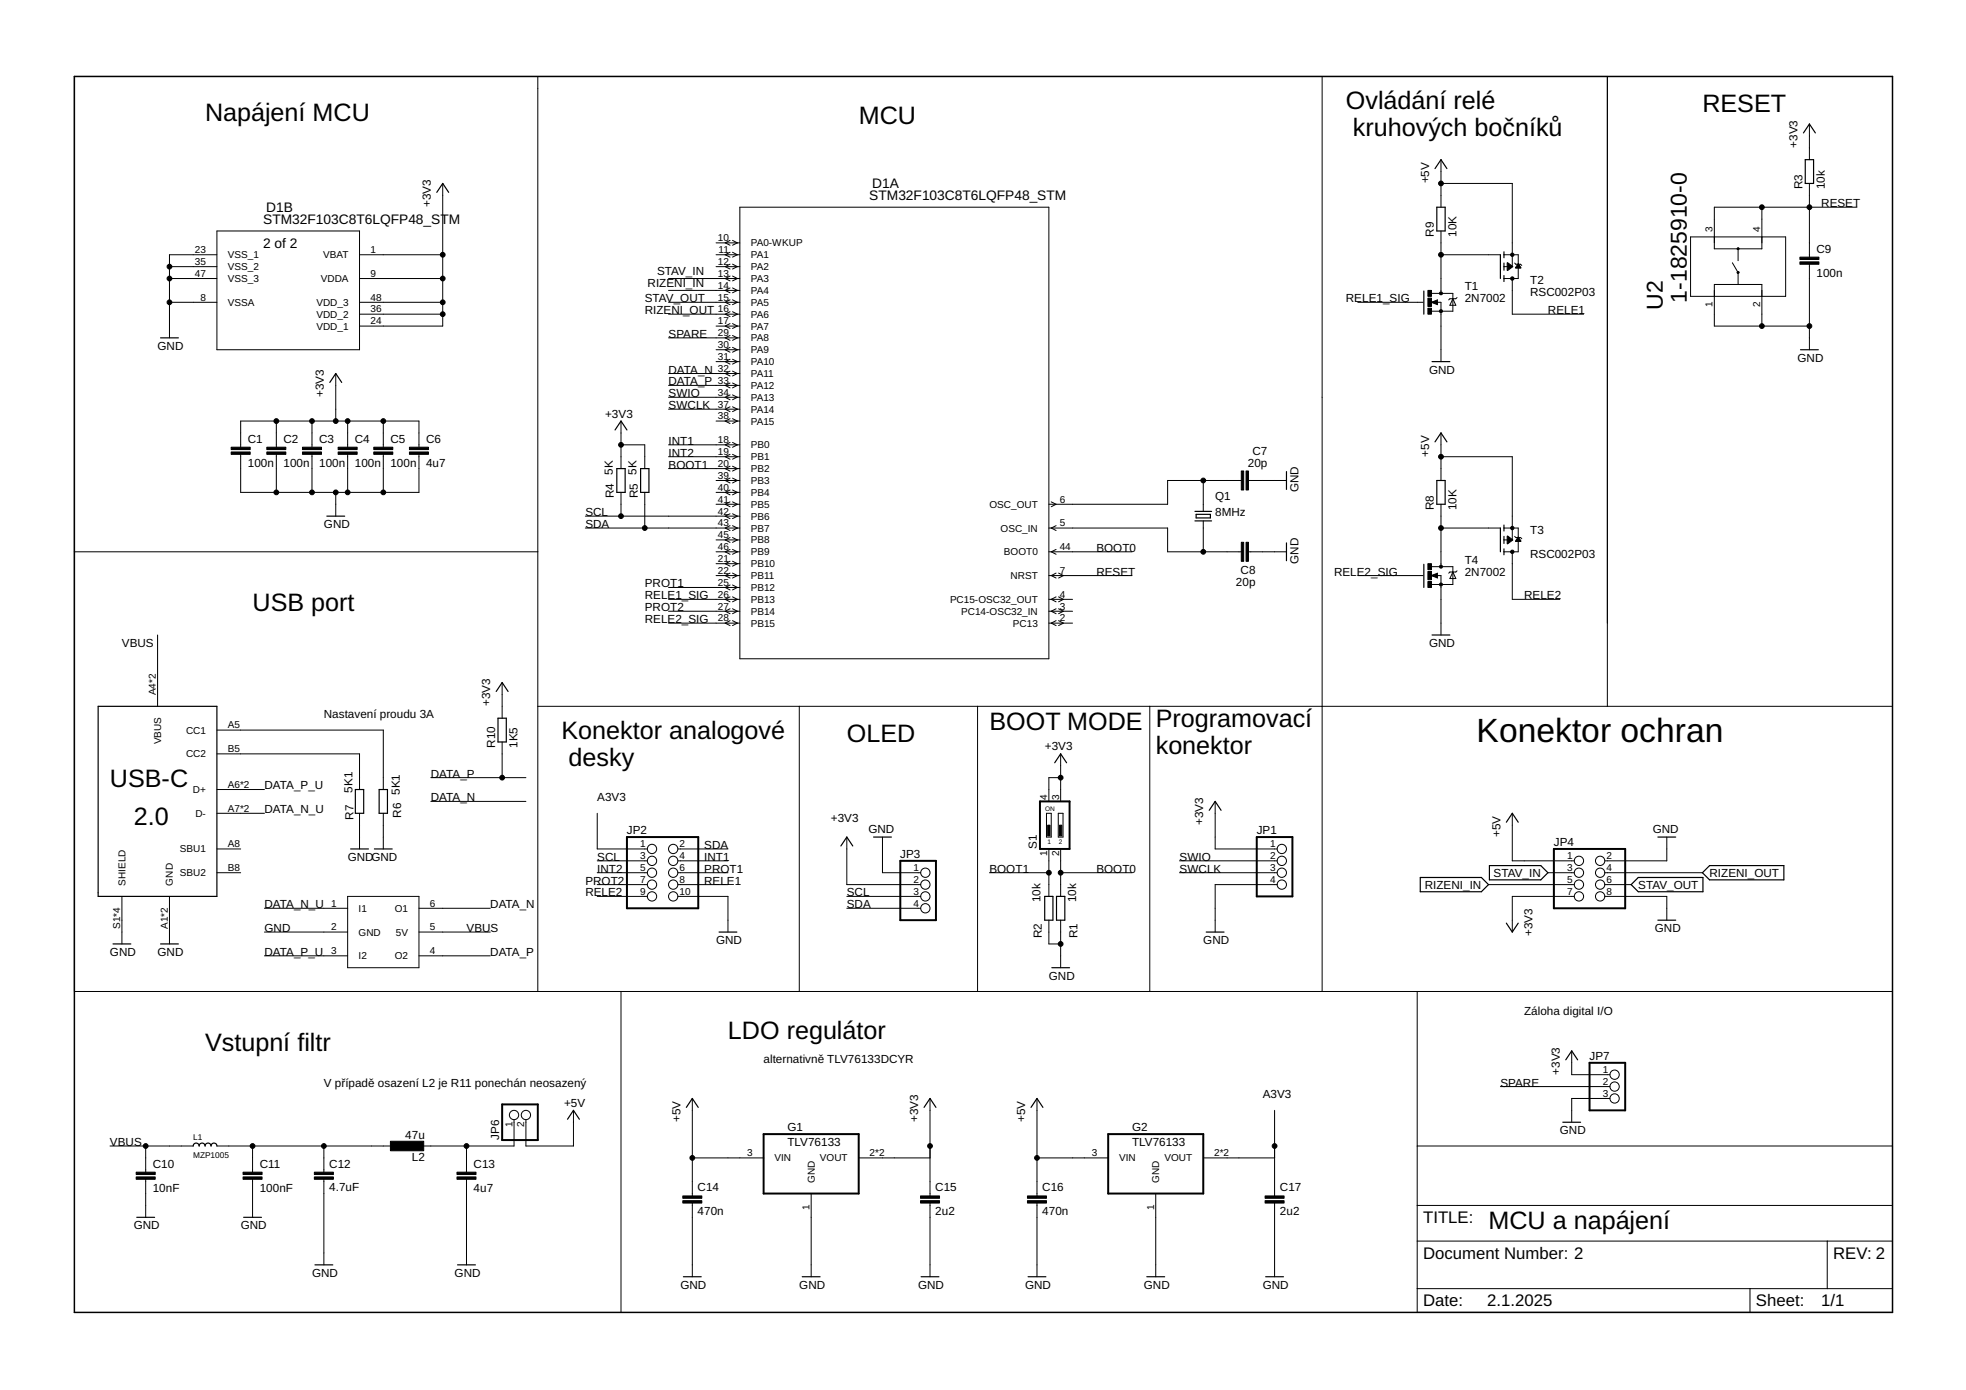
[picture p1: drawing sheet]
<svg xmlns="http://www.w3.org/2000/svg" width="420mm" height="297mm" viewBox="0 0 420 297" stroke-linecap="round" stroke-linejoin="round" font-family="sans-serif">
<g fill="none" stroke="#000" stroke-width=".21">
<path d="M114.9 16.3v195.6M282.6 16.3v195.6M94.6 39.2v30.5h-17.8M308 39.2h15.2v17.8h-1.8M308 34.1v10.2M386.7 26.5v7.6M386.7 39.2v15.7M36.2 57h10.2M36.2 59.5h10.2M46.4 54.4h-10.2v17.8M46.4 49.4h30.4v25.3h-30.4zM76.8 54.4h17.8"/>
<path d="M76.8 59.5h17.8M142.9 59.5h15.2M153 51.9h5.1M153 54.4h5.1M153 57h5.1M156 51.4l-1 .5 1 .5M156 53.9l-1 .5 1 .5M156 56.5l-1 .5 1 .5M156 59l-1 .5 1 .5M156.5 51.4l1.1 .5-1.1 .5M156.5 53.9l1.1 .5-1.1 .5M156.5 56.5l1.1 .5-1.1 .5"/>
<path d="M156.5 59l1.1 .5-1.1 .5M158.1 44.3h66.1v96.5h-66.1zM308 54.4h12.7M308 49.4v13.3M321.4 54.4h3.1v5.1h-3.1M323.2 59.5v7.6h15.2M323.7 56.2l.3 .3h1l.2 .2M361.3 50.6h20.3v12.7h-20.3zM370.2 56.2l1.3 2.1v2.5M371.5 53.2v2.5M376.5 44.3v8.9h-10.1v-8.9h30.5M386.7 56.5v18.2"/>
<path d="M36.2 64.6h10.2M71.8 79.8v10.2M76.8 64.6h17.8M76.8 67.1h17.8M142.9 62.1h15.2M142.9 64.6h15.2M142.9 67.1h15.2M142.9 72.2h15.2M142.9 79.8h15.2M153 69.7h5.1M153 74.7h5.1M153 77.3h5.1"/>
<path d="M156 61.5l-1 .6 1 .5M156 64.1l-1 .5 1 .5M156 66.6l-1 .5 1 .5M156 69.2l-1 .5 1 .5M156 71.7l-1 .5 1 .5M156 74.2l-1 .5 1 .6M156 76.8l-1 .5 1 .5M156 79.3l-1 .5 1 .5M156.5 61.5l1.1 .6-1.1 .5M156.5 64.1l1.1 .5-1.1 .5M156.5 66.6l1.1 .5-1.1 .5M156.5 69.2l1.1 .5-1.1 .5"/>
<path d="M156.5 71.7l1.1 .5-1.1 .5M156.5 74.2l1.1 .5-1.1 .6M156.5 76.8l1.1 .5-1.1 .5M156.5 79.3l1.1 .5-1.1 .5M290.2 64.6h13.9M305.9 64.6l1.3-.5v1zM305.9 62.7h4.6v3.8h-4.6M307.1 64.6h.9v12.7M310.5 63.8l.6 1.4h-1.2zM311.4 63.6l-.3 .2h-1.2l-.3 .3M376.5 69.7v-8.9h-10.1v8.9h20.3M51.4 95.6v-5.6h38.1v5.6"/>
<path d="M51.4 97.1v8.1h38.1v-8.1M59.1 90v5.6M59.1 97.1v8.1M66.7 90v5.6M66.7 97.1v8.1M74.3 90v5.6M74.3 97.1v8.1M81.9 90v5.6M81.9 97.1v8.1M132.7 90v10.1M132.7 95.1h5.1v5M142.9 82.4h15.2"/>
<path d="M142.9 84.9h15.2M142.9 87.4h15.2M142.9 95.1h15.2M142.9 97.6h15.2M153 90h5.1M156 81.9l-1 .5 1 .5M156 84.4l-1 .5 1 .5M156 86.9l-1 .5 1 .6M156 89.5l-1 .5 1 .5M156 94.6l-1 .5 1 .5M156 97.1l-1 .5 1 .5M156 99.6l-1 .5 1 .6"/>
<path d="M156.5 81.9l1.1 .5-1.1 .5M156.5 84.4l1.1 .5-1.1 .5M156.5 86.9l1.1 .5-1.1 .6M156.5 89.5l1.1 .5-1.1 .5M156.5 94.6l1.1 .5-1.1 .5M156.5 97.1l1.1 .5-1.1 .5M156.5 99.6l1.1 .5-1.1 .6M308 97.6h15.2v17.8h-1.8M308 92.5v10.2M15.9 117.9h99M71.8 105.2v5.1M125.1 110.3h33"/>
<path d="M125.1 112.8h33M132.7 105.2v5.1M137.8 105.2v7.6M142.9 100.1h15.2M153 117.9h5.1M153 102.7h5.1M153 105.2h5.1M153 107.8h5.1M153 115.4h5.1M156 102.2l-1 .5 1 .5M156 104.7l-1 .5 1 .5M156 107.3l-1 .5 1 .5"/>
<path d="M156 109.8l-1 .5 1 .5M156 112.3l-1 .5 1 .6M156 114.9l-1 .5 1 .5M156 117.4l-1 .5 1 .5M156 119.9l-1 .6 1 .5M156.5 102.2l1.1 .5-1.1 .5M156.5 104.7l1.1 .5-1.1 .5M156.5 107.3l1.1 .5-1.1 .5M156.5 109.8l1.1 .5-1.1 .5M156.5 112.3l1.1 .5-1.1 .6M156.5 114.9l1.1 .5-1.1 .5M156.5 117.4l1.1 .5-1.1 .5"/>
<path d="M156.5 119.9l1.1 .6-1.1 .5M224.2 117.9h17.7M224.2 112.8h25.3v5.1h15.8M224.7 107.3l1 .5-1 .5M225.7 112.3l-1 .5 1 .6M225.7 117.4l-1 .5 1 .5M257.2 102.7v6.6M257.2 111.3v6.6M265.3 102.7h-15.8v5.1h-25.3M266.8 117.9h8.1M266.8 102.7h8.1M308 112.8h12.7"/>
<path d="M308 107.8v13.3M321.4 112.8h3.1v5.1h-3.1M323.2 117.9v10.2h10.2M323.7 114.6l.3 .3h1l.2 .2M33.7 135.7v15.2M142.9 125.5h15.2M142.9 128.1h15.2M142.9 130.6h15.2M142.9 133.2h15.2M153 120.5h5.1M153 123h5.1M156 122.5l-1 .5 1 .5"/>
<path d="M156 125l-1 .5 1 .6M156 127.6l-1 .5 1 .5M156 130.1l-1 .5 1 .5M156 132.6l-1 .6 1 .5M156.5 122.5l1.1 .5-1.1 .5M156.5 125l1.1 .5-1.1 .6M156.5 127.6l1.1 .5-1.1 .5M156.5 130.1l1.1 .5-1.1 .5M156.5 132.6l1.1 .6-1.1 .5M224.2 123h17.7M224.2 128.1h5M224.2 130.6h5"/>
<path d="M224.2 133.2h5M225.7 122.5l-1 .5 1 .5M225.7 130.1l-1 .5 1 .5M225.7 132.6l-1 .6 1 .5M225.7 127.6l-1 .5 1 .5M226.2 132.6l1.1 .6-1.1 .5M226.2 130.1l1.1 .5-1.1 .5M226.2 127.6l1.1 .5-1.1 .5M226.2 122.5l1.1 .5-1.1 .5M290.2 123h13.9M305.9 123l1.3-.5v1zM305.9 121.1h4.6v3.8h-4.6"/>
<path d="M307.1 123h.9v12.7M310.5 122.2l.6 1.4h-1.2zM311.4 122l-.3 .2h-1.2l-.3 .3M46.4 156h35.5v12.7M107.3 145.9v7.6M107.3 158.6v7.6M114.9 150.9h289.6M170.8 150.9v61M208.9 150.9v61M245.7 150.9v61M343.5 150.9v-134.6h-327.6v195.6h388.6M46.4 161.1h30.4v7.6"/>
<path d="M46.4 173.8h10.1M46.4 168.7h10.1M76.8 173.8v7.6M81.9 173.8v7.6M92.1 166.2h20.3M92.1 171.3h20.3M127.6 173.8v7.6h10.7M181 178.9v10.1h15.8M188.6 178.9v7.6h8.2M223.6 173.8h1.1v5.1h-1.1zM226.2 173.8h1v5.1h-1zM226.7 166.2h-2.5v5.1"/>
<path d="M226.7 161.1v10.2M259.7 171.3v10.1h13.3M323.2 173.8v10.2h13.2M356.2 178.9v5.1h-13.3M26.1 191.6v10.1M36.2 191.6v10.1M46.4 181.4h5M46.4 186.5h5M56.5 194.1h17.8M56.5 199.2h17.8M74.3 191.6h15.2v15.2h-15.2zM89.5 194.1h15.3"/>
<path d="M89.5 199.2h15.3M127.6 184h10.7M127.6 186.5h10.7M127.6 189h10.7M127.6 191.6h10.7M144.9 181.4h10.7M144.9 184h10.7M144.9 186.5h10.7M144.9 189h10.7M144.9 191.6h10.7v7.6M181 191.6h15.8M181 194.1h15.8"/>
<path d="M211.5 186.5h12.7M224.2 181.4v10.2M224.2 196.6v5.1h2.5M226.7 186.5h15.2M226.7 181.4v10.2M226.7 196.6v10.2M252.1 184h20.9M252.1 186.5h20.9M273 189h-13.3v10.2M318.1 189h18.3M330.8 186.5h5.6M336.4 191.6h-13.2v7.6"/>
<path d="M342.9 186.5h20.9M342.9 189h5.7M342.9 191.6h13.3v5M56.5 204.3h17.8M89.5 204.3h15.3M132.7 211.9v68.6M302.9 211.9v68.6h101.6v-35.6h-101.6M109.9 239.3v5.6h-20.4M122.6 237.3v7.6h-10.2v-5.6M148 234.7v20.9M198.8 234.7v20.9M221.6 234.7v20.9"/>
<path d="M272.4 237.3v18.3M320.7 232.2h23.4M335.9 224.6v5.1h8.2M344.1 234.7h-8.2v5.1M23.5 244.9h17.8M31.1 244.9v5.6M31.1 252v8.1M46.4 244.9h38.1M54 244.9v5.6M54 252v8.1M69.2 244.9v5.6M69.2 252v18.3"/>
<path d="M99.7 244.9v5.6M99.7 252v18.3M148 257.1v15.7M148 247.4h15.2M173.4 255.1v17.7M183.5 247.4h15.3M198.8 257.1v15.7M221.6 247.4h15.2M221.6 257.1v15.7M247 255.1v17.7M257.2 247.4h15.2M272.4 257.1v15.7"/>
<path d="M302.9 257.6h101.6M302.9 265.2h101.6M302.9 275.4h101.6M374 275.4v5.1M390.5 265.2v10.2"/>
<circle cx="371.4" cy="53.2" r=".2"/>
<circle cx="371.4" cy="58.2" r=".2"/>
<circle cx="371.5" cy="58.2" r=".15"/>
<circle cx="371.5" cy="53.1" r=".15"/>
<circle cx="139.3" cy="184" r=".99"/>
<circle cx="139.3" cy="189" r=".99"/>
<circle cx="139.3" cy="191.6" r=".99"/>
<circle cx="139.3" cy="181.4" r=".99"/>
<circle cx="139.3" cy="186.5" r=".99"/>
<circle cx="143.9" cy="191.6" r=".99"/>
<circle cx="143.9" cy="181.4" r=".99"/>
<circle cx="143.9" cy="184" r=".99"/>
<circle cx="143.9" cy="186.5" r=".99"/>
<circle cx="143.9" cy="189" r=".99"/>
<circle cx="197.8" cy="186.5" r=".99"/>
<circle cx="197.8" cy="191.6" r=".99"/>
<circle cx="197.8" cy="194.1" r=".99"/>
<circle cx="197.8" cy="189" r=".99"/>
<circle cx="273.9" cy="181.4" r=".99"/>
<circle cx="273.9" cy="184" r=".99"/>
<circle cx="273.9" cy="186.5" r=".99"/>
<circle cx="273.9" cy="189" r=".99"/>
<circle cx="337.4" cy="184" r=".99"/>
<circle cx="337.4" cy="186.5" r=".99"/>
<circle cx="337.4" cy="189" r=".99"/>
<circle cx="337.4" cy="191.6" r=".99"/>
<circle cx="342" cy="184" r=".99"/>
<circle cx="342" cy="186.5" r=".99"/>
<circle cx="342" cy="189" r=".99"/>
<circle cx="342" cy="191.6" r=".99"/>
<circle cx="109.9" cy="238.3" r=".99"/>
<circle cx="112.4" cy="238.3" r=".99"/>
<circle cx="345.1" cy="229.7" r=".99"/>
<circle cx="345.1" cy="232.2" r=".99"/>
<circle cx="345.1" cy="234.7" r=".99"/>
</g>
<g fill="none" stroke="#000" stroke-width=".25">
<path d="M306.7 36l1.3-1.9 1.2 1.9M385.4 28.4l1.3-1.9 1.3 1.9M385.8 34.1h1.8v5.1h-1.8zM93.3 41.1l1.3-1.9 1.3 1.9M307.1 44.3h1.7v5.1h-1.7zM320.7 54.4v5.1M321.4 53.8v1.3M321.4 56.2v1.5M321.4 58.9v1.3M34.3 72.2h3.8M304.3 62.2v4.9M306 77.3h3.9"/>
<path d="M384.8 74.7h3.8M70.5 81.7l1.3-1.9 1.2 1.9M131.4 91.9l1.3-1.9 1.3 1.9M306.7 94.4l1.3-1.9 1.2 1.9M69.8 110.3h3.9M131.8 100.1h1.8v5.1h-1.8zM136.9 100.1h1.8v5.1h-1.8zM255.4 109.3h3.5M255.4 111.3h3.5M255.6 109.9h3.1v.8h-3.1zM274.9 100.8v3.8M274.9 116v3.8"/>
<path d="M307.1 102.7h1.7v5.1h-1.7zM320.7 112.8v5.1M321.4 112.2v1.3M321.4 114.6v1.5M321.4 117.3v1.3M304.3 120.6v4.9M306 135.7h3.9M21 150.9h25.4v40.7h-25.4zM106 147.8l1.3-1.9 1.3 1.9M106.4 153.5h1.8v5.1h-1.8zM75.9 168.7h1.8v5.1h-1.8zM81 168.7h1.8v5.1h-1.8z"/>
<path d="M186.7 178.9h3.8M225.4 163l1.3-1.9 1.2 1.9M258.4 173.2l1.3-1.9 1.3 1.9M321.9 175.7l1.3-1.9 1.3 1.9M354.3 178.9h3.8M74.9 181.4h3.8M80 181.4h3.8M153.7 199.2h3.8M179.7 180.8l1.3-1.9 1.2 1.9M223.3 191.6h1.7v5h-1.7zM225.8 191.6h1.8v5h-1.8zM257.8 199.2h3.8"/>
<path d="M303.5 187.5h13.1l1.5 1.5-1.5 1.6h-13.1zM318.3 185h11l1.5 1.5-1.5 1.5h-11zM321.9 197.3l1.3 1.9 1.3-1.9M350.1 187.5h13.8v3.1h-13.8l-1.5-1.6zM354.3 196.6h3.8M365.4 185h15.8v3h-15.8l-1.6-1.5zM24.2 201.7h3.8M34.3 201.7h3.8M224.8 206.8h3.8M121.3 239.2l1.3-1.9 1.2 1.9M146.7 236.6l1.3-1.9 1.2 1.9M197.5 236.6l1.3-1.9 1.2 1.9"/>
<path d="M220.3 236.6l1.3-1.9 1.3 1.9M334 239.8h3.8M334.6 226.5l1.3-1.9 1.3 1.9M41.3 244.9a.63 .63 0 0 1 .6-.6 .63 .63 0 0 1 .7 .6 .63 .63 0 0 1 .6-.6 .63 .63 0 0 1 .6 .6 .63 .63 0 0 1 .7-.6 .63 .63 0 0 1 .6 .6 .62 .62 0 0 1 .6-.6 .62 .62 0 0 1 .7 .6M29.2 260.1h3.8M52.1 260.1h3.8M67.3 270.3h3.8M97.8 270.3h3.8M146 272.8h3.9M171.4 272.8h3.9M196.8 272.8h3.9M219.7 272.8h3.8"/>
<path d="M245.1 272.8h3.8M270.5 272.8h3.8"/>
</g>
<g fill="#000" stroke="#000" stroke-width=".21">
<path d="M384.7 56h4v.5h-4zM384.7 54.9h4v.6h-4zM305.2 65.9h.7v1.2h-.7zM305.2 62.1h.7v1.2h-.7zM305.2 63.7h.7v1.8h-.7zM49.4 96.6h4.1v.5h-4.1zM49.4 95.6h4.1v.5h-4.1zM57 96.6h4.1v.5h-4.1zM57 95.6h4.1v.5h-4.1zM64.6 96.6h4.1v.5h-4.1zM64.6 95.6h4.1v.5h-4.1zM72.3 96.6h4v.5h-4z"/>
<path d="M72.3 95.6h4v.5h-4zM79.9 96.6h4v.5h-4zM79.9 95.6h4v.5h-4zM87.5 96.6h4.1v.5h-4.1zM87.5 95.6h4.1v.5h-4.1zM265.3 100.6h.5v4.1h-.5zM265.3 115.9h.5v4.1h-.5zM266.3 100.6h.5v4.1h-.5zM266.3 115.9h.5v4.1h-.5zM305.2 124.3h.7v1.2h-.7zM305.2 120.5h.7v1.2h-.7zM305.2 122.1h.7v1.8h-.7z"/>
<path d="M223.9 176.3h.5v2.3h-.5zM226.4 176.3h.5v2.3h-.5zM29.1 251.5h4.1v.5h-4.1zM29.1 250.5h4.1v.5h-4.1zM51.9 251.5h4.1v.5h-4.1zM51.9 250.5h4.1v.5h-4.1zM67.2 251.5h4v.5h-4zM67.2 250.5h4v.5h-4zM83.4 243.9h7.2v2h-7.2zM97.7 251.5h4v.5h-4zM97.7 250.5h4v.5h-4zM145.9 256.6h4.1v.5h-4.1z"/>
<path d="M145.9 255.6h4.1v.5h-4.1zM196.7 256.6h4.1v.5h-4.1zM196.7 255.6h4.1v.5h-4.1zM219.6 256.6h4v.5h-4zM219.6 255.6h4v.5h-4zM270.4 256.6h4v.5h-4zM270.4 255.6h4v.5h-4z"/>
</g>
<path d="M134 178.9h15.2v15.2h-15.2zM222.2 171.3h6.4v10.1h-6.4zM268.6 178.9h7.6v12.7h-7.6zM192.4 184h7.6v12.6h-7.6zM332.1 181.4h15.2v12.7h-15.2zM107.3 236h7.6v7.6h-7.6zM339.7 227.1h7.6v10.2h-7.6zM163.2 242.4h20.3v12.7h-20.3zM236.8 242.4h20.4v12.7h-20.4z" fill="none" stroke="#000" stroke-width=".42"/>
<g fill="#000" stroke="#000" stroke-width=".21">
<path d="M322.1 56.2l1.2 .8-1.1 .8z" fill-rule="evenodd"/>
<path d="M324.5 56.3l.5 1h-1.1z" fill-rule="evenodd"/>
<path d="M307.7 66.3h.5v.4h-.5z" fill-rule="evenodd"/>
<path d="M322.1 114.6l1.2 .8-1.1 .8z" fill-rule="evenodd"/>
<path d="M324.5 114.7l.5 1h-1.1z" fill-rule="evenodd"/>
<circle cx="308" cy="39.2" r=".51"/>
<circle cx="36.2" cy="59.5" r=".51"/>
<circle cx="36.2" cy="57" r=".51"/>
<circle cx="94.6" cy="59.5" r=".51"/>
<circle cx="94.6" cy="54.4" r=".51"/>
<circle cx="308" cy="54.4" r=".51"/>
<circle cx="323.2" cy="54.4" r=".36"/>
<circle cx="323.2" cy="59.5" r=".36"/>
<circle cx="376.5" cy="44.3" r=".51"/>
<circle cx="386.7" cy="44.3" r=".51"/>
<circle cx="36.2" cy="64.6" r=".51"/>
<circle cx="94.6" cy="64.6" r=".51"/>
<circle cx="94.6" cy="67.1" r=".51"/>
<circle cx="307.9" cy="62.7" r=".33"/>
<circle cx="376.5" cy="69.7" r=".51"/>
<circle cx="386.7" cy="69.7" r=".51"/>
<circle cx="59.1" cy="90" r=".51"/>
<circle cx="66.7" cy="90" r=".51"/>
<circle cx="71.8" cy="90" r=".51"/>
<circle cx="74.3" cy="90" r=".51"/>
<circle cx="81.9" cy="90" r=".51"/>
<circle cx="132.7" cy="95.1" r=".51"/>
<circle cx="308" cy="97.6" r=".51"/>
<circle cx="59.1" cy="105.2" r=".51"/>
<circle cx="66.7" cy="105.2" r=".51"/>
<circle cx="71.8" cy="105.2" r=".51"/>
<circle cx="74.3" cy="105.2" r=".51"/>
<circle cx="81.9" cy="105.2" r=".51"/>
<circle cx="132.7" cy="110.3" r=".51"/>
<circle cx="137.8" cy="112.8" r=".51"/>
<circle cx="257.2" cy="102.7" r=".51"/>
<circle cx="257.2" cy="117.9" r=".51"/>
<circle cx="308" cy="112.8" r=".51"/>
<circle cx="323.2" cy="117.9" r=".36"/>
<circle cx="323.2" cy="112.8" r=".36"/>
<circle cx="307.9" cy="124.9" r=".33"/>
<circle cx="307.9" cy="121.1" r=".33"/>
<circle cx="107.3" cy="166.2" r=".51"/>
<circle cx="226.7" cy="166.2" r=".51"/>
<circle cx="224.2" cy="186.5" r=".51"/>
<circle cx="226.7" cy="186.5" r=".51"/>
<circle cx="226.7" cy="201.7" r=".51"/>
<circle cx="31.1" cy="244.9" r=".51"/>
<circle cx="54" cy="244.9" r=".51"/>
<circle cx="69.2" cy="244.9" r=".51"/>
<circle cx="99.7" cy="244.9" r=".51"/>
<circle cx="148" cy="247.4" r=".51"/>
<circle cx="198.8" cy="244.9" r=".51"/>
<circle cx="221.6" cy="247.4" r=".51"/>
<circle cx="272.4" cy="244.9" r=".51"/>
</g>
<path d="M15.9 16.3h388.6v264.2h-388.6zM307.1 64.3l-.9 .3 .9 .3v-.3h-.3M307.1 122.7l-.9 .3 .9 .3v-.3h-.3" fill="none" stroke="#000" stroke-width=".32"/>
<text font-size="7.2" x="315.6" y="158.6">Konektor ochran</text>
<g font-size="5.4">
<text x="287.6" y="23.3">Ovládání relé</text>
<text x="363.8" y="24">RESET</text>
<text x="43.8" y="25.9">Napájení MCU</text>
<text x="183.5" y="26.5">MCU</text>
<text x="289.1" y="29">kruhových bočníků</text>
<text x="54" y="130.6">USB port</text>
<text x="247" y="155.4">Programovací</text>
<text x="120" y="157.9">Konektor analogové</text>
<text x="181" y="158.6">OLED</text>
<text x="211.4" y="156">BOOT MODE</text>
<text x="247" y="161.1">konektor</text>
<text x="121.5" y="163.6">desky</text>
<text x="23.5" y="168.1">USB-C</text>
<text x="28.6" y="176.3">2.0</text>
<text x="43.8" y="224.6">Vstupní filtr</text>
<text x="155.6" y="222">LDO regulátor</text>
<text x="318.1" y="262.7">MCU a napájení</text>
</g>
<g font-size="4.9">
<text x="360.5" y="64.7" transform="rotate(-90 360.5 64.7)">1-1825910-0</text>
<text x="355.4" y="66.1" transform="rotate(-90 355.4 66.1)">U2</text>
</g>
<g font-size="3.6">
<text x="304.1" y="261.4">TITLE:</text>
<text x="304.1" y="269">Document Number: 2</text>
<text x="391.8" y="269">REV: 2</text>
<text x="304.1" y="279.2">Date:</text>
<text x="317.9" y="279.2">2.1.2025</text>
<text x="375.3" y="279.2">Sheet:</text>
<text x="389.2" y="279.2">1/1</text>
</g>
<g font-size="2.9">
<text x="186.4" y="40.2">D1A</text>
<text x="56.2" y="47.9">STM32F103C8T6LQFP48_STM</text>
<text x="56.9" y="45.3">D1B</text>
<text x="185.8" y="42.8">STM32F103C8T6LQFP48_STM</text>
<text x="56.2" y="52.9">2 of 2</text>
</g>
<g font-size="2.5">
<text x="384.1" y="31.6" transform="rotate(-90 384.1 31.6)">+3V3</text>
<text x="305.4" y="39.2" transform="rotate(-90 305.4 39.2)">+5V</text>
<text x="385.2" y="40.5" transform="rotate(-90 385.2 40.5)">R3</text>
<text x="390" y="40.5" transform="rotate(-90 390 40.5)">10k</text>
<text x="92.1" y="44.3" transform="rotate(-90 92.1 44.3)">+3V3</text>
<text x="389.2" y="44.3">RESET</text>
<text x="306.5" y="50.6" transform="rotate(-90 306.5 50.6)">R9</text>
<text x="311.3" y="50.6" transform="rotate(-90 311.3 50.6)">10K</text>
<text x="140.4" y="58.8">STAV_IN</text>
<text x="388.2" y="59.1">100n</text>
<text x="388.2" y="54.1">C9</text>
<text x="137.8" y="64.6">STAV_OUT</text>
<text x="138.4" y="61.3">RIZENI_IN</text>
<text x="287.6" y="64.6">RELE1_SIG</text>
<text x="313" y="64.6">2N7002</text>
<text x="313" y="62.1">T1</text>
<text x="327" y="63.3">RSC002P03</text>
<text x="327" y="60.8">T2</text>
<text x="137.8" y="67.1">RIZENI_OUT</text>
<text x="330.8" y="67.1">RELE1</text>
<text x="33.7" y="74.7">GND</text>
<text x="142.9" y="72.2">SPARE</text>
<text x="384.1" y="77.3">GND</text>
<text x="142.9" y="82.4">DATA_P</text>
<text x="142.9" y="79.8">DATA_N</text>
<text x="305.4" y="79.8">GND</text>
<text x="69.2" y="84.9" transform="rotate(-90 69.2 84.9)">+3V3</text>
<text x="129.3" y="89.2">+3V3</text>
<text x="142.9" y="84.9">SWIO</text>
<text x="142.9" y="87.4">SWCLK</text>
<text x="53" y="94.7">C1</text>
<text x="60.6" y="94.7">C2</text>
<text x="68.2" y="94.7">C3</text>
<text x="75.8" y="94.7">C4</text>
<text x="83.4" y="94.7">C5</text>
<text x="91.1" y="94.7">C6</text>
<text x="142.9" y="95.1">INT1</text>
<text x="53" y="99.8">100n</text>
<text x="60.6" y="99.8">100n</text>
<text x="68.2" y="99.8">100n</text>
<text x="75.8" y="99.8">100n</text>
<text x="83.4" y="99.8">100n</text>
<text x="91.1" y="99.8">4u7</text>
<text x="130.9" y="101.4" transform="rotate(-90 130.9 101.4)">5K</text>
<text x="136" y="101.4" transform="rotate(-90 136 101.4)">5K</text>
<text x="142.9" y="100.1">BOOT1</text>
<text x="142.9" y="97.6">INT2</text>
<text x="266.7" y="99.8">20p</text>
<text x="267.7" y="97.2">C7</text>
<text x="305.4" y="97.6" transform="rotate(-90 305.4 97.6)">+5V</text>
<text x="131.2" y="106.5" transform="rotate(-90 131.2 106.5)">R4</text>
<text x="136.3" y="106.5" transform="rotate(-90 136.3 106.5)">R5</text>
<text x="259.7" y="106.7">Q1</text>
<text x="277.5" y="105.2" transform="rotate(-90 277.5 105.2)">GND</text>
<text x="69.2" y="112.8">GND</text>
<text x="125.1" y="112.8">SDA</text>
<text x="125.1" y="110.3">SCL</text>
<text x="259.7" y="110.3">8MHz</text>
<text x="306.5" y="109" transform="rotate(-90 306.5 109)">R8</text>
<text x="311.3" y="109" transform="rotate(-90 311.3 109)">10K</text>
<text x="234.3" y="117.9">BOOT0</text>
<text x="327" y="119.2">RSC002P03</text>
<text x="327" y="114.1">T3</text>
<text x="137.8" y="125.5">PROT1</text>
<text x="234.3" y="123">RESET</text>
<text x="264.1" y="125.2">20p</text>
<text x="265.1" y="122.6">C8</text>
<text x="277.5" y="120.5" transform="rotate(-90 277.5 120.5)">GND</text>
<text x="285.1" y="123">RELE2_SIG</text>
<text x="313" y="123">2N7002</text>
<text x="313" y="120.5">T4</text>
<text x="137.8" y="130.6">PROT2</text>
<text x="137.8" y="128.1">RELE1_SIG</text>
<text x="325.7" y="128.1">RELE2</text>
<text x="137.8" y="133.2">RELE2_SIG</text>
<text x="26" y="138.2">VBUS</text>
<text x="305.4" y="138.2">GND</text>
<text x="69.2" y="153.3">Nastavení proudu 3A</text>
<text x="104.8" y="150.9" transform="rotate(-90 104.8 150.9)">+3V3</text>
<text x="105.8" y="159.8" transform="rotate(-90 105.8 159.8)">R10</text>
<text x="110.6" y="159.8" transform="rotate(-90 110.6 159.8)">1K5</text>
<text x="223.3" y="160.3">+3V3</text>
<text x="92.1" y="166.2">DATA_P</text>
<text x="56.5" y="173.8">DATA_N_U</text>
<text x="56.5" y="168.7">DATA_P_U</text>
<text x="75.3" y="169.4" transform="rotate(-90 75.3 169.4)">5K1</text>
<text x="85.5" y="169.9" transform="rotate(-90 85.5 169.9)">5K1</text>
<text x="92.1" y="171.3">DATA_N</text>
<text x="127.6" y="171.3">A3V3</text>
<text x="75.5" y="175.2" transform="rotate(-90 75.5 175.2)">R7</text>
<text x="85.7" y="174.7" transform="rotate(-90 85.7 174.7)">R6</text>
<text x="134" y="178.2">JP2</text>
<text x="177.6" y="175.6">+3V3</text>
<text x="185.6" y="178.1">GND</text>
<text x="257.2" y="176.3" transform="rotate(-90 257.2 176.3)">+3V3</text>
<text x="268.6" y="178.2">JP1</text>
<text x="320.7" y="178.9" transform="rotate(-90 320.7 178.9)">+5V</text>
<text x="353.2" y="178.1">GND</text>
<text x="74.3" y="184">GNDGND</text>
<text x="127.6" y="184">SCL</text>
<text x="150.5" y="181.4">SDA</text>
<text x="150.5" y="184">INT1</text>
<text x="192.4" y="183.3">JP3</text>
<text x="221.6" y="181.4" transform="rotate(-90 221.6 181.4)">S1</text>
<text x="252.1" y="184">SWIO</text>
<text x="332.1" y="180.8">JP4</text>
<text x="125.1" y="191.6">RELE2</text>
<text x="125.1" y="189">PROT2</text>
<text x="127.6" y="186.5">INT2</text>
<text x="150.5" y="189">RELE1</text>
<text x="150.5" y="186.5">PROT1</text>
<text x="181" y="191.6">SCL</text>
<text x="211.4" y="186.5">BOOT1</text>
<text x="234.3" y="186.5">BOOT0</text>
<text x="252.1" y="186.5">SWCLK</text>
<text x="304.5" y="189.9">RIZENI_IN</text>
<text x="319.2" y="187.4">STAV_IN</text>
<text x="350.1" y="189.9">STAV_OUT</text>
<text x="365.4" y="187.4">RIZENI_OUT</text>
<text x="56.5" y="194.1">DATA_N_U</text>
<text x="104.8" y="194.1">DATA_N</text>
<text x="181" y="194.1">SDA</text>
<text x="222.4" y="192.8" transform="rotate(-90 222.4 192.8)">10k</text>
<text x="230" y="192.8" transform="rotate(-90 230 192.8)">10k</text>
<text x="56.5" y="199.2">GND</text>
<text x="99.7" y="199.2">VBUS</text>
<text x="153" y="201.7">GND</text>
<text x="222.6" y="200.5" transform="rotate(-90 222.6 200.5)">R2</text>
<text x="230.3" y="200.5" transform="rotate(-90 230.3 200.5)">R1</text>
<text x="257.2" y="201.7">GND</text>
<text x="327.5" y="200" transform="rotate(-90 327.5 200)">+3V3</text>
<text x="353.7" y="199.2">GND</text>
<text x="23.5" y="204.3">GND</text>
<text x="33.7" y="204.3">GND</text>
<text x="56.5" y="204.3">DATA_P_U</text>
<text x="104.8" y="204.3">DATA_P</text>
<text x="224.1" y="209.3">GND</text>
<text x="325.7" y="217">Záloha digital I/O</text>
<text x="163.2" y="227.1">alternativně TLV76133DCYR</text>
<text x="339.7" y="226.5">JP7</text>
<text x="69.2" y="232.2">V případě osazení L2 je R11 ponechán neosazený</text>
<text x="320.7" y="232.2">SPARE</text>
<text x="333.4" y="229.7" transform="rotate(-90 333.4 229.7)">+3V3</text>
<text x="120.6" y="236.5">+5V</text>
<text x="145.4" y="239.8" transform="rotate(-90 145.4 239.8)">+5V</text>
<text x="196.2" y="239.8" transform="rotate(-90 196.2 239.8)">+3V3</text>
<text x="219.1" y="239.8" transform="rotate(-90 219.1 239.8)">+5V</text>
<text x="269.9" y="234.7">A3V3</text>
<text x="23.5" y="244.9">VBUS</text>
<text x="86.6" y="243.4">47u</text>
<text x="106.7" y="243.6" transform="rotate(-90 106.7 243.6)">JP6</text>
<text x="168.3" y="244.9">TLV76133</text>
<text x="168.3" y="241.7">G1</text>
<text x="241.9" y="244.9">TLV76133</text>
<text x="241.9" y="241.7">G2</text>
<text x="333.4" y="242.4">GND</text>
<text x="32.7" y="249.6">C10</text>
<text x="55.5" y="249.6">C11</text>
<text x="70.4" y="249.5">C12</text>
<text x="88" y="248.2">L2</text>
<text x="101.2" y="249.6">C13</text>
<text x="32.7" y="254.7">10nF</text>
<text x="55.5" y="254.7">100nF</text>
<text x="70.4" y="254.6">4.7uF</text>
<text x="101.2" y="254.7">4u7</text>
<text x="149.1" y="254.6">C14</text>
<text x="199.9" y="254.6">C15</text>
<text x="222.7" y="254.6">C16</text>
<text x="273.5" y="254.6">C17</text>
<text x="28.6" y="262.7">GND</text>
<text x="51.4" y="262.7">GND</text>
<text x="149.1" y="259.7">470n</text>
<text x="199.9" y="259.7">2u2</text>
<text x="222.7" y="259.7">470n</text>
<text x="273.5" y="259.7">2u2</text>
<text x="66.7" y="272.8">GND</text>
<text x="97.2" y="272.8">GND</text>
<text x="145.4" y="275.4">GND</text>
<text x="170.8" y="275.4">GND</text>
<text x="196.2" y="275.4">GND</text>
<text x="219.1" y="275.4">GND</text>
<text x="244.5" y="275.4">GND</text>
<text x="269.9" y="275.4">GND</text>
</g>
<g font-size="2.1">
<text x="153.4" y="51.5">10</text>
<text x="160.4" y="52.7">PA0-WKUP</text>
<text x="366" y="49.6" transform="rotate(-90 366 49.6)">3</text>
<text x="376.2" y="49.6" transform="rotate(-90 376.2 49.6)">4</text>
<text x="41.7" y="54.1">23</text>
<text x="41.7" y="56.6">35</text>
<text x="41.7" y="59.2">47</text>
<text x="48.7" y="55.2">VSS_1</text>
<text x="48.7" y="57.7">VSS_2</text>
<text x="69.1" y="55.2">VBAT</text>
<text x="79.2" y="59.2">9</text>
<text x="79.2" y="54.1">1</text>
<text x="153.4" y="56.6">12</text>
<text x="153.4" y="59.2">13</text>
<text x="153.6" y="54.1">11</text>
<text x="160.4" y="55.2">PA1</text>
<text x="160.4" y="57.7">PA2</text>
<text x="42.8" y="64.2">8</text>
<text x="48.7" y="60.3">VSS_3</text>
<text x="48.7" y="65.4">VSSA</text>
<text x="67.6" y="65.4">VDD_3</text>
<text x="68.6" y="60.3">VDDA</text>
<text x="79.2" y="64.2">48</text>
<text x="153.4" y="61.7">14</text>
<text x="153.4" y="64.2">15</text>
<text x="160.4" y="60.3">PA3</text>
<text x="160.4" y="62.8">PA4</text>
<text x="160.4" y="65.4">PA5</text>
<text x="366" y="65.6" transform="rotate(-90 366 65.6)">1</text>
<text x="376.2" y="65.6" transform="rotate(-90 376.2 65.6)">2</text>
<text x="67.6" y="70.4">VDD_1</text>
<text x="67.6" y="67.9">VDD_2</text>
<text x="79.2" y="69.3">24</text>
<text x="79.2" y="66.8">36</text>
<text x="153.4" y="66.8">16</text>
<text x="153.4" y="69.3">17</text>
<text x="153.4" y="71.9">29</text>
<text x="160.4" y="67.9">PA6</text>
<text x="160.4" y="70.4">PA7</text>
<text x="153.4" y="74.4">30</text>
<text x="153.4" y="76.9">31</text>
<text x="160.4" y="73">PA8</text>
<text x="160.4" y="75.5">PA9</text>
<text x="153.4" y="79.5">32</text>
<text x="153.4" y="82">33</text>
<text x="160.4" y="78.1">PA10</text>
<text x="160.4" y="80.6">PA11</text>
<text x="160.4" y="83.1">PA12</text>
<text x="153.4" y="84.6">34</text>
<text x="153.4" y="87.1">37</text>
<text x="153.4" y="89.6">38</text>
<text x="160.4" y="85.7">PA13</text>
<text x="160.4" y="88.2">PA14</text>
<text x="153.4" y="94.7">18</text>
<text x="160.4" y="90.7">PA15</text>
<text x="160.4" y="95.8">PB0</text>
<text x="153.4" y="97.2">19</text>
<text x="153.4" y="99.8">20</text>
<text x="160.4" y="98.4">PB1</text>
<text x="160.4" y="100.9">PB2</text>
<text x="153.4" y="102.3">39</text>
<text x="153.4" y="104.9">40</text>
<text x="153.4" y="107.4">41</text>
<text x="160.4" y="103.4">PB3</text>
<text x="160.4" y="106">PB4</text>
<text x="226.5" y="107.4">6</text>
<text x="153.4" y="109.9">42</text>
<text x="153.4" y="112.5">43</text>
<text x="160.4" y="108.5">PB5</text>
<text x="160.4" y="111.1">PB6</text>
<text x="160.4" y="113.6">PB7</text>
<text x="211.5" y="108.5">OSC_OUT</text>
<text x="213.8" y="113.6">OSC_IN</text>
<text x="226.5" y="112.5">5</text>
<text x="153.4" y="115">45</text>
<text x="153.4" y="117.6">46</text>
<text x="160.4" y="116.1">PB8</text>
<text x="160.4" y="118.7">PB9</text>
<text x="214.5" y="118.7">BOOT0</text>
<text x="226.5" y="117.6">44</text>
<text x="153.4" y="120.1">21</text>
<text x="153.4" y="122.6">22</text>
<text x="153.4" y="125.2">25</text>
<text x="160.4" y="121.2">PB10</text>
<text x="160.4" y="123.8">PB11</text>
<text x="216" y="123.8">NRST</text>
<text x="226.5" y="122.6">7</text>
<text x="153.4" y="127.7">26</text>
<text x="153.4" y="130.3">27</text>
<text x="160.4" y="126.3">PB12</text>
<text x="160.4" y="128.8">PB13</text>
<text x="160.4" y="131.4">PB14</text>
<text x="203" y="128.8">PC15-OSC32_OUT</text>
<text x="205.4" y="131.4">PC14-OSC32_IN</text>
<text x="226.5" y="130.3">3</text>
<text x="226.5" y="127.7">4</text>
<text x="153.4" y="132.8">28</text>
<text x="160.4" y="133.9">PB15</text>
<text x="216.5" y="133.9">PC13</text>
<text x="226.5" y="132.8">2</text>
<text x="33.3" y="148.6" transform="rotate(-90 33.3 148.6)">A4*2</text>
<text x="48.7" y="155.7">A5</text>
<text x="34.4" y="159.1" transform="rotate(-90 34.4 159.1)">VBUS</text>
<text x="39.8" y="161.9">CC2</text>
<text x="39.8" y="156.8">CC1</text>
<text x="48.7" y="160.7">B5</text>
<text x="41.2" y="169.5">D+</text>
<text x="48.7" y="168.4">A6*2</text>
<text x="48.7" y="173.4">A7*2</text>
<text x="223.8" y="170.9" transform="rotate(-90 223.8 170.9)">4</text>
<text x="226.3" y="170.9" transform="rotate(-90 226.3 170.9)">3</text>
<text x="41.8" y="174.6">D-</text>
<text x="38.5" y="182.2">SBU1</text>
<text x="48.7" y="181.1">A8</text>
<text x="136.8" y="181.1">1</text>
<text x="136.8" y="183.6">3</text>
<text x="145.2" y="181.1">2</text>
<text x="145.2" y="183.6">4</text>
<text x="223.8" y="183" transform="rotate(-90 223.8 183)">1</text>
<text x="226.3" y="183" transform="rotate(-90 226.3 183)">2</text>
<text x="271.4" y="181.1">1</text>
<text x="271.4" y="183.6">2</text>
<text x="334.9" y="183.6">1</text>
<text x="343.3" y="183.6">2</text>
<text x="26.8" y="189.2" transform="rotate(-90 26.8 189.2)">SHIELD</text>
<text x="37" y="189.2" transform="rotate(-90 37 189.2)">GND</text>
<text x="38.5" y="187.3">SBU2</text>
<text x="48.7" y="186.1">B8</text>
<text x="136.8" y="186.1">5</text>
<text x="136.8" y="188.7">7</text>
<text x="136.8" y="191.2">9</text>
<text x="145.2" y="186.1">6</text>
<text x="145.2" y="188.7">8</text>
<text x="145.2" y="191.2">10</text>
<text x="195.2" y="186.1">1</text>
<text x="195.2" y="188.7">2</text>
<text x="195.2" y="191.2">3</text>
<text x="271.4" y="186.1">3</text>
<text x="271.4" y="188.7">4</text>
<text x="334.9" y="186.1">3</text>
<text x="334.9" y="188.7">5</text>
<text x="334.9" y="191.2">7</text>
<text x="343.3" y="186.1">4</text>
<text x="343.3" y="188.7">6</text>
<text x="343.3" y="191.2">8</text>
<text x="70.8" y="193.8">1</text>
<text x="76.6" y="194.9">I1</text>
<text x="84.3" y="194.9">O1</text>
<text x="91.9" y="193.8">6</text>
<text x="195.2" y="193.8">4</text>
<text x="25.7" y="198.5" transform="rotate(-90 25.7 198.5)">S1*4</text>
<text x="35.9" y="198.5" transform="rotate(-90 35.9 198.5)">A1*2</text>
<text x="70.8" y="198.8">2</text>
<text x="70.8" y="203.9">3</text>
<text x="76.6" y="199.9">GND</text>
<text x="84.6" y="199.9">5V</text>
<text x="91.9" y="203.9">4</text>
<text x="91.9" y="198.8">5</text>
<text x="76.6" y="205">I2</text>
<text x="84.3" y="205">O2</text>
<text x="342.5" y="229.3">1</text>
<text x="342.5" y="231.8">2</text>
<text x="342.5" y="234.4">3</text>
<text x="109.5" y="240.8" transform="rotate(-90 109.5 240.8)">1</text>
<text x="112" y="240.8" transform="rotate(-90 112 240.8)">2</text>
<text x="159.7" y="247.1">3</text>
<text x="165.5" y="248.2">VIN</text>
<text x="175.2" y="248.2">VOUT</text>
<text x="185.8" y="247.1">2*2</text>
<text x="233.3" y="247.1">3</text>
<text x="239.2" y="248.2">VIN</text>
<text x="248.9" y="248.2">VOUT</text>
<text x="259.5" y="247.1">2*2</text>
<text x="174.1" y="252.7" transform="rotate(-90 174.1 252.7)">GND</text>
<text x="247.8" y="252.7" transform="rotate(-90 247.8 252.7)">GND</text>
<text x="173" y="258.6" transform="rotate(-90 173 258.6)">1</text>
<text x="246.6" y="258.6" transform="rotate(-90 246.6 258.6)">1</text>
</g>
<g font-size="1.8">
<text x="41.3" y="243.6">L1</text>
<text x="41.3" y="247.4">MZP1005</text>
</g>
<g font-size="1.4">
<text x="223.4" y="173.3">ON</text>
<text x="223.9" y="180.4">1</text>
<text x="226.3" y="180.4">2</text>
</g>
</svg>
